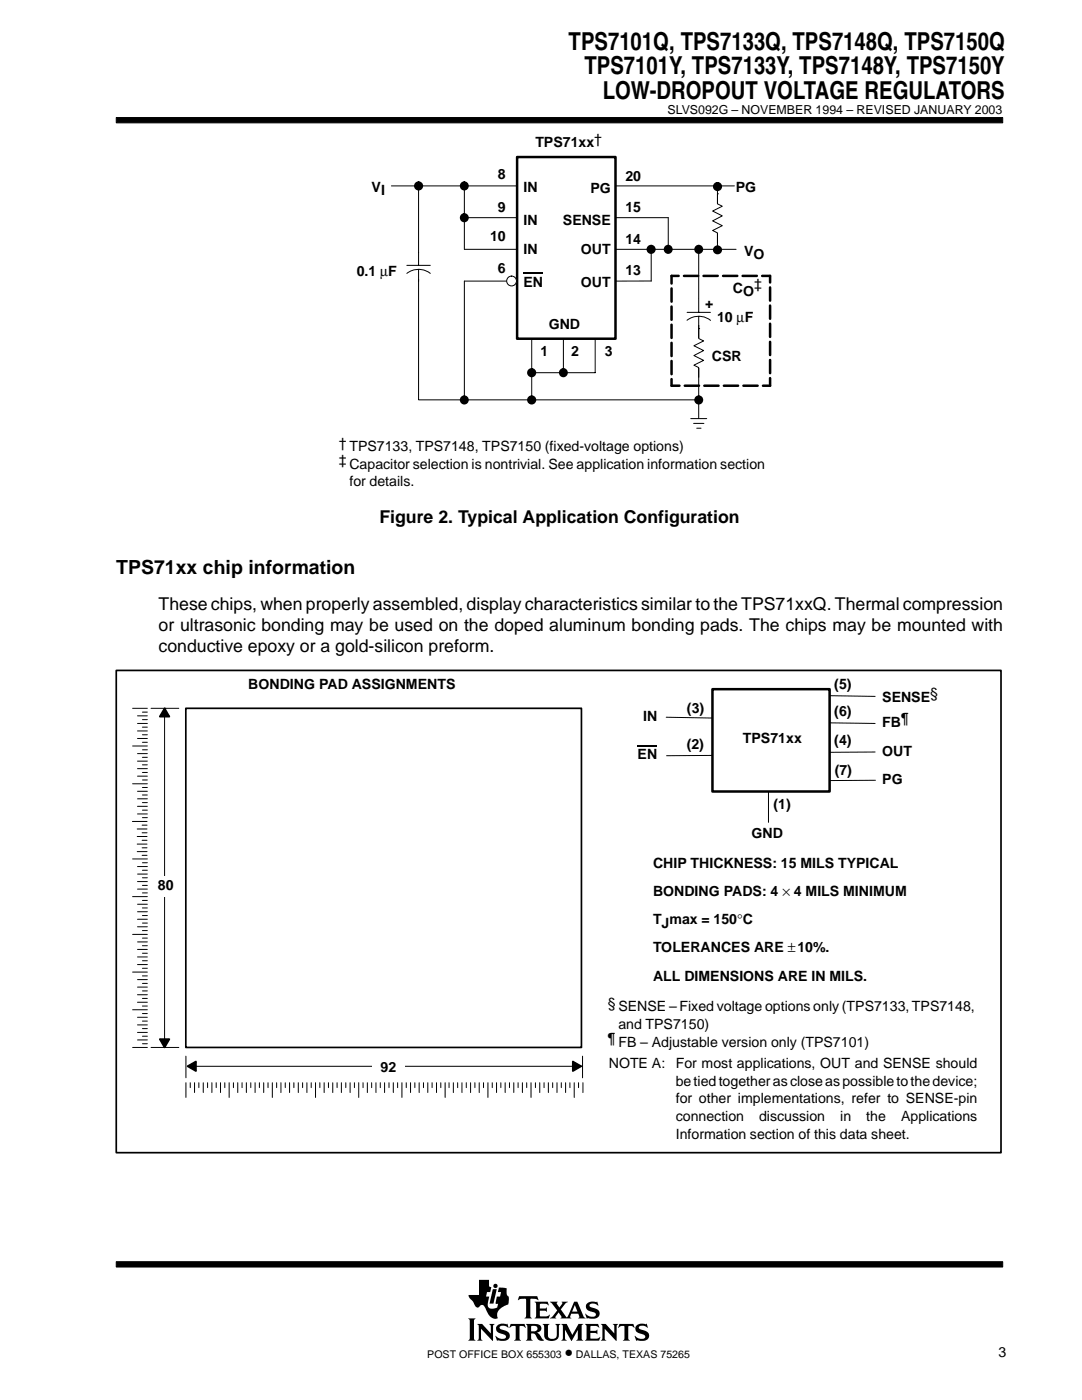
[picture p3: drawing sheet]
<svg xmlns="http://www.w3.org/2000/svg" width="216mm" height="279mm" viewBox="0 0 216 279" stroke-linecap="round" stroke-linejoin="round" font-family="sans-serif">
<g fill="#000" stroke="#000" stroke-width=".2">
<path d="M23.2 23.5h176.9v1h-176.9z" fill-rule="evenodd"/>
<path d="M23.2 251.8h176.9v1.1h-176.9z" fill-rule="evenodd"/>
</g>
<g fill="#000">
<path d="M98.3 257.3h.8l-.6 2.9h-.8z"/>
<path d="M93.4 263.1h1.5l-.3 .4v3.7l.3 .4h-1.5l.3-.4v-3.7z" fill-rule="evenodd"/>
<path d="M95.2 264.2h1l1.7 1.9v-1.5l-.3-.4h1.1l-.3 .4v3l-2.4-2.4v2l.3 .4h-1.1l.3-.6v-2.3z" fill-rule="evenodd"/>
<path d="M95.6 255.4h2v1.3l.4 .2-.2 1h-.6l-.2 .9h.6l-.3 1.2 .1 .7a.9 .9 0 0 0 1.2 .4l.6-.1 .2-.8-.5-.1 .2-1.3h.7l.2-.9h-.7l.3-1 1.5 .2v1.1l.2 .4 .2 .2v.7a.81 .81 0 0 1-.6 1 2.73 2.73 0 0 0-1.7 1.7l.1 .9h-.1a1.81 1.81 0 0 1-2.1-1.5l-.3-.6a.7 .7 0 0 0-.6-.6 .7 .7 0 0 0-.7 .5 1.12 1.12 0 0 1-1.1-1l-.7-.8-.2-.7h2.1z" fill-rule="evenodd"/>
<path d="M99.2 264.6a1.71 1.71 0 0 1 1.7-.4l.2 .1 .1-.1 .3 .8-.6-.3-.8-.1a.41 .41 0 0 0-.4 .5 .41 .41 0 0 0 .5 .3 1.29 1.29 0 0 1 1.5 1.4 1.08 1.08 0 0 1-1.2 .8l-1.1-.1-.2 .1-.4-1 .8 .5 .5 .1 .6-.1 .3-.2a.72 .72 0 0 0-.9-.7 .99 .99 0 0 1-1-.5 .99 .99 0 0 1 .1-1.1z" fill-rule="evenodd"/>
<path d="M101.9 264.2h2.8l.2 .8-.7-.4h-.4l-.1 .2v2.4l.3 .4h-1.4l.3-.4v-2.4l-.1-.2h-.5l-.7 .4z" fill-rule="evenodd"/>
<path d="M103.6 258.7h3.6l.2 .8-.4-.3-1.2 .1v3.5l.3 .3h-1.4l.2-.2 .1-.3v-3.2l-.1-.2h-.8l-.7 .3z" fill-rule="evenodd"/>
<path d="M104.9 264.2h1.9a.9 .9 0 0 1 1 .4 .9 .9 0 0 1 0 1.1l-.7 .2 .5 .4 .9 1.2a1.2 1.2 0 0 1-1.6-1l-.3-.3-.6-.1v1l.3 .5h-1.4l.3-.6v-2.3z" fill-rule="evenodd"/>
<path d="M106.7 259.8h2.6l.1 .7-.5-.3-1.2 .1v.8h1.1l.3-.2v.9l-.4-.2h-1v1l.2 .1h1.2l.5-.3h.1l-.2 .7h-2.8l.3-.5v-2.3z" fill-rule="evenodd"/>
<path d="M108.3 264.2h1.3l-.3 .4v2a.65 .65 0 0 0 .7 .6h.6l.4-.4 .1-2.1-.3-.5h1l-.3 .4v1.8a1.54 1.54 0 0 1-2.4 1l-.5-.7v-2.1z" fill-rule="evenodd"/>
<path d="M112 264.2h1.1l1.1 2.2 1.2-2.2h1l-.3 .4v2.6l.3 .4h-1.4l.3-.4v-1.8l-1.3 2.2-1.3-2.2v1.7l.4 .5h-1.1l.3-.6v-2.3z" fill-rule="evenodd"/>
<path d="M109.7 259.8h1.6l-.2 .3 .5 .8 .6-.8-.1-.3h1.2l-.4 .3-1 1.2 1.2 1.6 1.5-3.1h.6l1.2 2.9 .4 .4-1.4-.1a.22 .22 0 0 0 .2-.1 .22 .22 0 0 0 0-.3l-.2-.4h-1.4l-.2 .7 .2 .2h-2.2l.2-.3-.5-.9-.7 .9 .2 .3h-1.3l.6-.4 .9-1.2z" fill-rule="evenodd"/>
<path d="M117.1 260.2a2.08 2.08 0 0 1 1.9-.3l.2-.2 .1 .9a1.22 1.22 0 0 0-1.7-.1 .82 .82 0 0 0 .9 .6 1.06 1.06 0 0 1 1.2 1.1 1.06 1.06 0 0 1-1.2 1l-1.2-.1-.2 .1-.3-1 .8 .5 .8 .1a.46 .46 0 0 0 .5-.5 .46 .46 0 0 0-.5-.4l-.2-.1a1.11 1.11 0 0 1-1.2-1.5z" fill-rule="evenodd"/>
<path d="M116.7 264.2h2.6l.2 .8-.6-.4-1.1 .1v.9h1.1l.3-.2v.9l-.4-.3h-1v1.1l1.3 .1 .7-.4-.3 .8h-2.8l.3-.4v-2.6z" fill-rule="evenodd"/>
<path d="M119.9 264.2h1l1.7 1.9v-1.5l-.3-.4h1l-.3 .4v3l-2.3-2.4v2l.3 .4h-1.1l.3-.4v-2.6z" fill-rule="evenodd"/>
<path d="M123.6 264.2h2.8l.2 .8-.6-.4h-.5l-.1 .2v2.4l.3 .4h-1.4l.3-.4v-2.4l-.1-.2h-.5l-.7 .4z" fill-rule="evenodd"/>
<path d="M127 264.6a1.74 1.74 0 0 1 1.6-.4l.3 .1 .1-.1 .3 .8h-.1a1.2 1.2 0 0 0-1.7-.1 1.47 1.47 0 0 0 1.3 .7 1.03 1.03 0 0 1 .7 1.2 1.03 1.03 0 0 1-1.2 .8l-1.1-.1-.2 .1-.4-1 .9 .5 .9 .1a.45 .45 0 0 0 .4-.6 .45 .45 0 0 0-.6-.3l-.2-.1a1.11 1.11 0 0 1-1.2-1.4z" fill-rule="evenodd"/>
<circle cx="98.9" cy="256.6" r=".43"/>
</g>
<g fill="#fff">
<path d="M114.7 260.4l.5 1.4h-1z"/>
<path d="M106 264.7l.6-.1a.56 .56 0 0 1 .6 .5 .56 .56 0 0 1-.6 .6h-.6z" fill-rule="evenodd"/>
</g>
<path d="M103.2 31.3h19.6v36.3h-19.6z" fill="none" stroke="#000" stroke-width=".5"/>
<path d="M78.1 37.1h25.1M83.5 37.1v42.7h55.9M92.7 37.1v12.7h10.5M122.8 37.1h23.7M92.7 43.4h10.5M103.2 56.1h-10.5v23.7M122.8 49.8h24.1M122.8 43.4h10.5v6.4M129.9 56.1h-7.1M129.9 49.8v6.3" fill="none" stroke="#000" stroke-width=".2"/>
<path d="M81.2 50.5h4.7v5h-4.7z" fill-rule="evenodd" fill="#fff"/>
<path d="M81.2 54.6a3.8 3.8 0 0 1 4.7 0M81.2 53h4.7M83.5 50.3v2.7M83.5 53.8v2.4M139.4 49.8v33.7" fill="none" stroke="#000" stroke-width=".2"/>
<path d="M137.1 59.8h4.7v5.1h-4.7z" fill-rule="evenodd" fill="#fff"/>
<path d="M139.4 59.7v2.6M137.1 63.9a3.8 3.8 0 0 1 4.7 0M137.1 62.3h4.7M139.4 63.1v2.5" fill="none" stroke="#000" stroke-width=".2"/>
<path d="M138.5 67.5h1.9v5.9h-1.9z" fill-rule="evenodd" fill="#fff"/>
<path d="M143.2 37.1v12.5M139.4 65.6h.1M139.4 65.6v2l1 .4-1.9 1 1.9 1-1.9 1 1.9 .9-1.9 1 .9 .5v1.9" fill="none" stroke="#000" stroke-width=".2"/>
<path d="M134 55.1h19.7M153.7 77h-19.7" fill="none" stroke="#000" stroke-width=".5" stroke-dasharray="2.8 1.1" stroke-dashoffset="1.4"/>
<path d="M153.7 55.1v21.9M134 77v-21.9" fill="none" stroke="#000" stroke-width=".5" stroke-dasharray="2.6 1" stroke-dashoffset="1.3"/>
<path d="M142.2 40.6h2v5.9h-2z" fill-rule="evenodd" fill="#fff"/>
<path d="M143.2 38.7h.1M143.2 38.7v2l.9 .5-1.9 .9 1.9 1-1.9 1 1.9 .9-1.9 1 1 .5v1.9M137.8 83.5h3.2M138.4 84.5h2.1M139 85.5h.9" fill="none" stroke="#000" stroke-width=".2"/>
<circle cx="102.1" cy="56.1" r=".98" fill="#fff"/>
<g fill="none" stroke="#000" stroke-width=".2">
<path d="M106.1 67.6v12.2M112.4 67.6v6.8M118.8 67.6v6.8h-12.7M30.1 141.4h5.6M32.8 141.4h.1M32.8 141.4v67.6M132.9 143.1l9.2 .2M142.2 150.8h-9.2M153.3 158v6.1M165.5 144.3l9.1 .1M174.6 150.1h-9.1M174.7 155.7l-9.2 .1"/>
<path d="M30.1 209h5.6M32.8 209h.1M37.1 210.8v4.3M37.1 216.1v2.9M37.4 212.8h.1M37.4 212.8h78.6M38 216.1v1M38.8 216.1v1.9M39.7 216.1v1M40.6 216.1v1.9M41.4 216.1v1M42.3 216.1v1.9"/>
<path d="M43.1 216.1v1M44 216.1v1.9M44.9 216.1v1M45.7 216.1v2.9M46.6 216.1v1M47.4 216.1v1.9M48.3 216.1v1M49.2 216.1v1.9M50 216.1v1M50.9 216.1v1.9M51.8 216.1v1M52.6 216.1v1.9"/>
<path d="M53.5 216.1v1M54.3 216.1v2.9M55.2 216.1v1M56.1 216.1v1.9M56.9 216.1v1M57.8 216.1v1.9M58.6 216.1v1M59.5 216.1v1.9M60.4 216.1v1M61.2 216.1v1.9M62.1 216.1v1M63 216.1v2.9"/>
<path d="M63.8 216.1v1M64.7 216.1v1.9M65.5 216.1v1M66.4 216.1v1.9M67.3 216.1v1M68.1 216.1v1.9M69 216.1v1M69.9 216.1v1.9M70.7 216.1v1M71.6 216.1v2.9M72.4 216.1v1M73.3 216.1v1.9"/>
<path d="M74.2 216.1v1M75 216.1v1.9M75.9 216.1v1M76.7 216.1v1.9M77.6 216.1v1M78.5 216.1v1.9M79.3 216.1v1M80.2 216.1v2.9M81.1 216.1v1M81.9 216.1v1.9M82.8 216.1v1M83.6 216.1v1.9"/>
<path d="M84.5 216.1v1M85.4 216.1v1.9M86.2 216.1v1M87.1 216.1v1.9M88 216.1v1M88.8 216.1v2.9M89.6 216.1v1M90.5 216.1v1.9M91.3 216.1v1M92.2 216.1v1.9M93 216.1v1M93.9 216.1v1.9"/>
<path d="M94.8 216.1v1M95.6 216.1v1.9M96.5 216.1v1M97.4 216.1v2.9M98.2 216.1v1M99.1 216.1v1.9M99.9 216.1v1M100.8 216.1v1.9M101.7 216.1v1M102.5 216.1v1.9M103.4 216.1v1M104.2 216.1v1.9"/>
<path d="M105.1 216.1v1M106 216.1v2.9M106.8 216.1v1M107.7 216.1v1.9M108.6 216.1v1M109.4 216.1v1.9M110.3 216.1v1M111.1 216.1v1.9M112 216.1v1M112.9 216.1v1.9M113.7 216.1v1M114.6 216.1v2.9"/>
<path d="M115.4 216.1v1M116 212.8h.1M116.2 210.8v4.3M116.3 216.1v1.9"/>
<circle cx="102.1" cy="56.1" r=".98"/>
</g>
<g fill="#000" stroke="#000" stroke-width=".34">
<path d="M32.8 141.4l1 1.6h-1.9z" fill-rule="evenodd"/>
<path d="M31.9 207.4h1.9l-1 1.6z" fill-rule="evenodd"/>
<path d="M37.4 212.8l1.7-1v2z" fill-rule="evenodd"/>
<path d="M114.3 211.8l1.7 1-1.7 1z" fill-rule="evenodd"/>
<circle cx="83.5" cy="37.1" r=".74"/>
<circle cx="92.6" cy="37.1" r=".73"/>
<circle cx="143.2" cy="37.2" r=".74"/>
<circle cx="92.6" cy="43.4" r=".73"/>
<circle cx="129.9" cy="49.8" r=".74"/>
<circle cx="133.3" cy="49.8" r=".73"/>
<circle cx="139.4" cy="49.8" r=".73"/>
<circle cx="143.2" cy="49.9" r=".73"/>
<circle cx="92.6" cy="79.8" r=".73"/>
<circle cx="106.1" cy="79.8" r=".74"/>
<circle cx="106.1" cy="74.4" r=".74"/>
<circle cx="112.4" cy="74.4" r=".73"/>
<circle cx="139.4" cy="79.8" r=".73"/>
</g>
<g fill="#000">
<circle cx="83.5" cy="37.1" r=".17"/>
<circle cx="92.7" cy="37.1" r=".17"/>
<circle cx="143.2" cy="37.2" r=".17"/>
<circle cx="92.7" cy="43.4" r=".17"/>
<circle cx="129.9" cy="49.8" r=".17"/>
<circle cx="133.3" cy="49.8" r=".17"/>
<circle cx="139.4" cy="49.8" r=".17"/>
<circle cx="143.2" cy="49.9" r=".17"/>
<circle cx="92.7" cy="79.8" r=".17"/>
<circle cx="106.1" cy="74.4" r=".17"/>
<circle cx="106.1" cy="79.8" r=".17"/>
<circle cx="112.4" cy="74.4" r=".17"/>
<circle cx="139.4" cy="79.8" r=".17"/>
</g>
<path d="M104.5 54.5h3.9M127.2 148.9h3.9" fill="none" stroke="#000" stroke-width=".36"/>
<path d="M142.2 137.5h23.3v20.5h-23.3z" fill="none" stroke="#000" stroke-width=".5"/>
<path d="M37.1 141.4h78.9v67.6h-78.9z" fill="none" stroke="#000" stroke-width=".34"/>
<g fill="#fff">
<path d="M29.8 174.9h6.5v4h-6.5z" fill-rule="evenodd"/>
<path d="M74.2 211.2h6.6v4.1h-6.6z" fill-rule="evenodd"/>
</g>
<g fill="none" stroke="#000" stroke-width=".2">
<path d="M165.5 138.8l9.1 .2M26.5 141.4h2.9M26.5 148.9h2.9M26.5 156.4h2.9M27.4 142.9h2M27.4 144.4h2M27.4 145.9h2M27.4 147.4h2M27.4 150.4h2M27.4 151.9h2M27.4 153.4h2M27.4 154.9h2"/>
<path d="M27.4 157.9h2M27.4 159.4h2M28.4 142.1h1M28.4 143.6h1M28.4 145.1h1M28.4 146.6h1M28.4 148.1h1M28.4 149.6h1M28.4 151.1h1M28.4 152.6h1M28.4 154.2h1M28.4 155.7h1"/>
<path d="M28.4 157.2h1M28.4 158.7h1M26.4 163.9h2.9M26.5 171.4h2.9M26.5 178.9h2.9M27.4 165.4h1.9M27.4 166.9h1.9M27.4 168.5h1.9M27.4 170h1.9M27.4 172.9h2M27.4 174.4h2M27.4 175.9h2"/>
<path d="M27.4 177.4h2M27.4 160.9h2M27.4 162.4h2M28.4 164.7h.9M28.4 166.2h.9M28.4 167.7h.9M28.4 169.2h.9M28.4 170.7h.9M28.4 172.2h1M28.4 173.7h1M28.4 175.2h1M28.4 176.7h1"/>
<path d="M28.4 178.2h1M28.4 179.7h1M28.4 160.2h1M28.4 161.7h1M28.4 163.2h1M26.5 186.5h2.9M26.5 194h2.9M27.4 180.5h2M27.4 182h2M27.4 183.5h2M27.4 185h2M27.4 188h2"/>
<path d="M27.4 189.5h2M27.4 191h2M27.4 192.5h2M27.4 195.5h2M27.4 197h2M27.4 198.5h2M28.4 181.2h1M28.4 182.7h1M28.4 184.2h1M28.4 185.7h1M28.4 187.2h1M28.4 188.7h1"/>
<path d="M28.4 190.2h1M28.4 191.7h1M28.4 193.2h1M28.4 194.8h1M28.4 196.3h1M28.4 197.8h1M28.4 199.3h1M26.5 201.5h2.9M26.5 209h2.9M27.4 200h2M27.4 203h2M27.4 204.5h2"/>
<path d="M27.4 206h2M27.4 207.5h2M28.4 200.8h1M28.4 202.3h1M28.4 203.8h1M28.4 205.3h1M28.4 206.8h1M28.4 208.3h1"/>
</g>
<path d="M23.2 133.8h176.5v96.2h-176.5z" fill="none" stroke="#000" stroke-width=".34"/>
<path d="M88.1 143h9.5v4.8h-9.5zM87.3 201.9h9.4v4.8h-9.4z" fill="none" stroke="#fff" stroke-width=".34"/>
<g font-size="4.9">
<text x="113.5" y="9.9">TPS7101Q, TPS7133Q, TPS7148Q, TPS7150Q</text>
<text x="116.6" y="14.8">TPS7101Y, TPS7133Y, TPS7148Y, TPS7150Y</text>
<text x="120.3" y="19.8">LOW-DROPOUT VOLTAGE REGULATORS</text>
</g>
<text font-size="3.9" x="23.2" y="114.5">TPS71xx chip information</text>
<g font-size="3.5">
<text x="75.7" y="104.4">Figure 2. Typical Application Configuration</text>
<text x="31.6" y="121.7">These chips, when properly assembled, display characteristics similar to the TPS71xxQ. Thermal compression</text>
<text x="31.6" y="125.9">or ultrasonic bonding may be used on the doped aluminum bonding pads. The chips may be mounted with</text>
<text x="31.6" y="130.1">conductive epoxy or a gold-silicon preform.</text>
<text x="112.7" y="271">•</text>
</g>
<g font-size="2.8">
<text x="106.8" y="29.4">TPS71xx†</text>
<text x="99.3" y="35.8">8</text>
<text x="74.2" y="38.2">VI</text>
<text x="104.5" y="38.2">IN</text>
<text x="117.8" y="38.6">PG</text>
<text x="124.8" y="36.2">20</text>
<text x="146.8" y="38.2">PG</text>
<text x="99.3" y="42.3">9</text>
<text x="104.5" y="45">IN</text>
<text x="112.3" y="45">SENSE</text>
<text x="124.8" y="42.3">15</text>
<text x="97.8" y="48">10</text>
<text x="104.5" y="50.7">IN</text>
<text x="115.9" y="50.7">OUT</text>
<text x="124.8" y="48.7">14</text>
<text x="148.5" y="51.1">VO</text>
<text x="71.2" y="55.2">0.1 µF</text>
<text x="99.3" y="54.5">6</text>
<text x="104.5" y="57.2">EN</text>
<text x="115.9" y="57.2">OUT</text>
<text x="124.8" y="54.8">13</text>
<text x="146.2" y="58.5">CO‡</text>
<text x="109.5" y="65.7">GND</text>
<text x="140.7" y="61.5">+</text>
<text x="143.1" y="64.2">10 µF</text>
<text x="107.8" y="71.1">1</text>
<text x="113.9" y="71.1">2</text>
<text x="120.7" y="71.1">3</text>
<text x="142.1" y="72">CSR</text>
<text x="67.6" y="89.4">† TPS7133, TPS7148, TPS7150 (fixed-voltage options)</text>
<text x="67.6" y="92.9">‡ Capacitor selection is nontrivial. See application information section</text>
<text x="69.7" y="97.1">for details.</text>
<text x="49.5" y="137.5">BONDING PAD ASSIGNMENTS</text>
<text x="166.5" y="137.5">(5)</text>
<text x="128.3" y="144">IN</text>
<text x="137.1" y="142.2">(3)</text>
<text x="166.5" y="142.9">(6)</text>
<text x="176" y="140">SENSE§</text>
<text x="137" y="149.5">(2)</text>
<text x="148.2" y="148.4">TPS71xx</text>
<text x="166.5" y="148.8">(4)</text>
<text x="176" y="145.1">FB¶</text>
<text x="127.2" y="151.6">EN</text>
<text x="166.6" y="154.6">(7)</text>
<text x="176" y="150.9">OUT</text>
<text x="154.4" y="161.5">(1)</text>
<text x="176" y="156.5">PG</text>
<text x="150" y="167.3">GND</text>
<text x="130.3" y="173.2">CHIP THICKNESS: 15 MILS TYPICAL</text>
<text x="31.5" y="177.7">80</text>
<text x="130.3" y="178.8">BONDING PADS: 4 × 4 MILS MINIMUM</text>
<text x="130.3" y="184.4">TJmax = 150°C</text>
<text x="130.3" y="190.1">TOLERANCES ARE ±10%.</text>
<text x="130.3" y="195.7">ALL DIMENSIONS ARE IN MILS.</text>
<text x="121.3" y="201.1">§ SENSE – Fixed voltage options only (TPS7133, TPS7148,</text>
<text x="121.3" y="208.2">¶ FB – Adjustable version only (TPS7101)</text>
<text x="123.4" y="205.4">and TPS7150)</text>
<text x="75.9" y="214">92</text>
<text x="121.5" y="213.2">NOTE A:</text>
<text x="134.8" y="213.2">For most applications, OUT and SENSE should</text>
<text x="134.8" y="216.7">be tied together as close as possible to the device;</text>
<text x="134.8" y="220.2">for other implementations, refer to SENSE-pin</text>
<text x="134.8" y="223.7">connection</text>
<text x="134.8" y="227.3">Information section of this data sheet.</text>
<text x="151.5" y="223.7">discussion</text>
<text x="167.7" y="223.7">in</text>
<text x="172.9" y="223.7">the</text>
<text x="179.8" y="223.7">Applications</text>
<text x="199.2" y="270.8">3</text>
</g>
<text font-size="2.5" x="133.2" y="22.7">SLVS092G – NOVEMBER 1994 – REVISED JANUARY 2003</text>
<g font-size="2.1">
<text x="85.3" y="271">POST OFFICE BOX 655303</text>
<text x="114.9" y="271">DALLAS, TEXAS 75265</text>
</g>
</svg>
